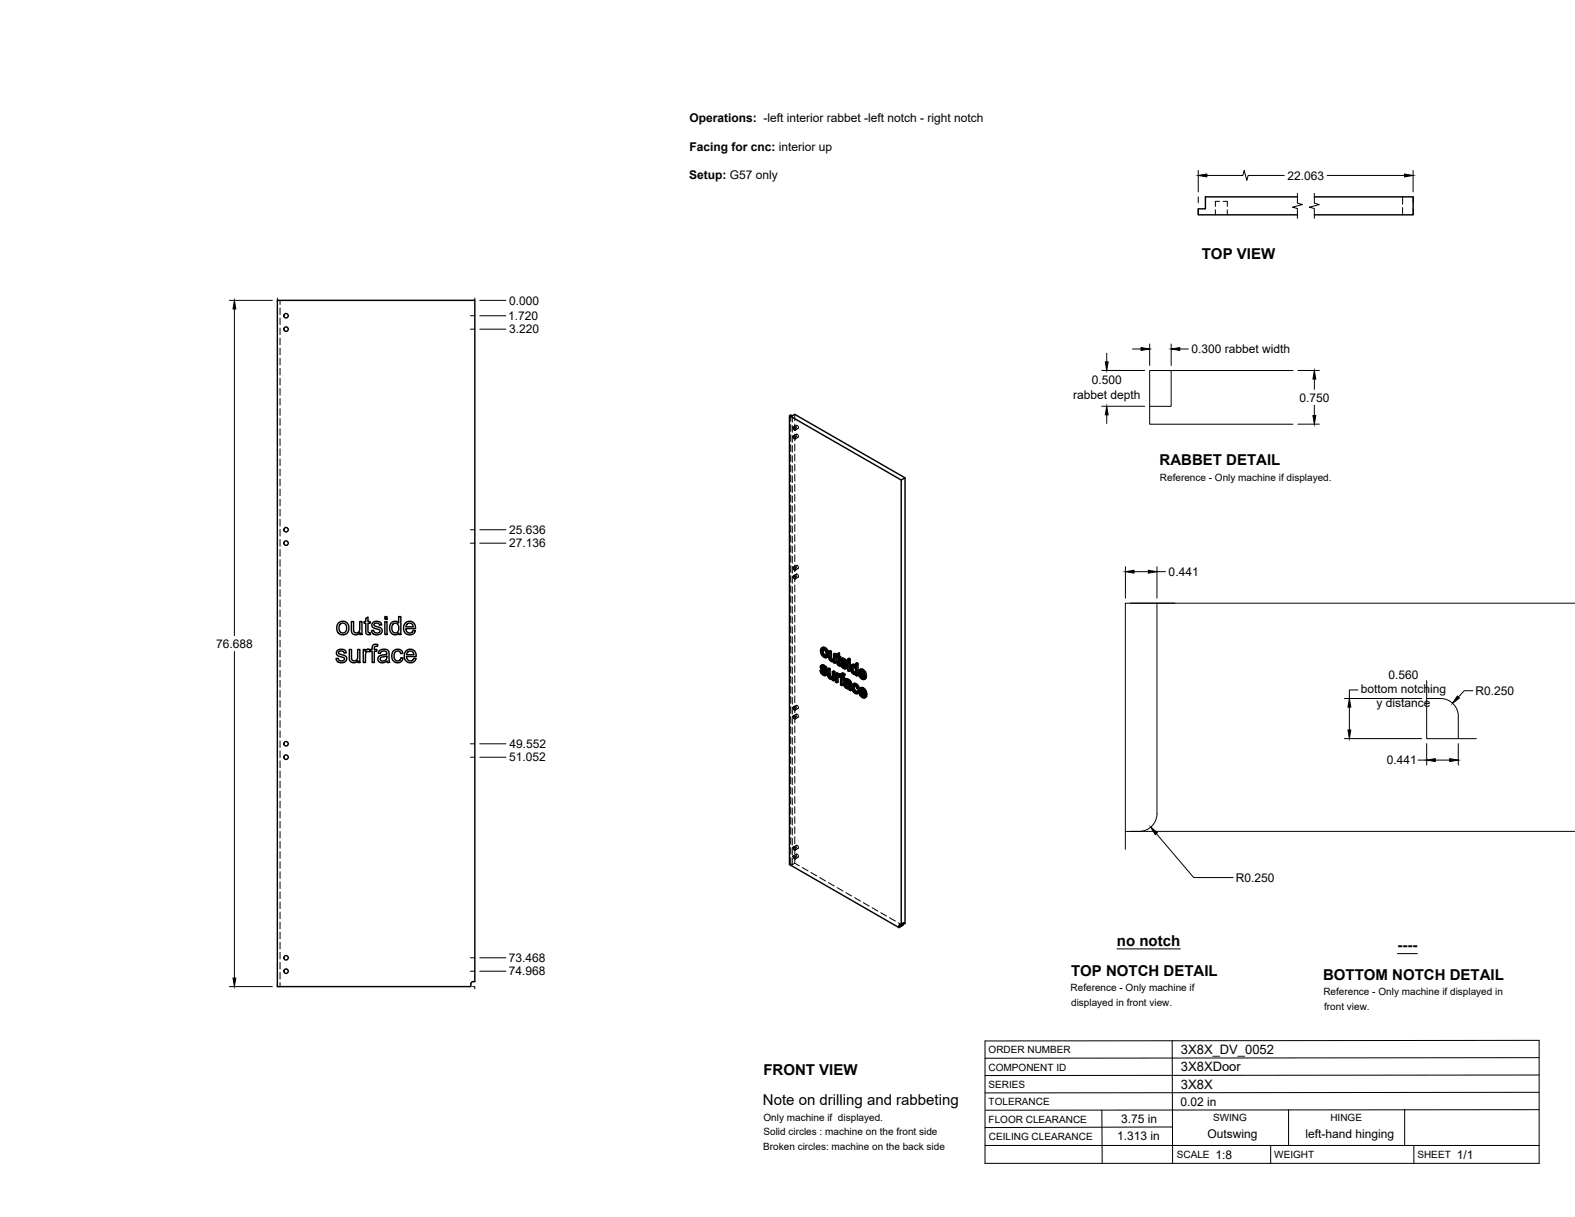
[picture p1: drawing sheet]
<svg xmlns="http://www.w3.org/2000/svg" width="559mm" height="432mm" viewBox="0 0 559 432" stroke-linecap="round" stroke-linejoin="round" font-family="sans-serif">
<!-- layer: Visible -->
<g fill="none" stroke="#000" stroke-width=".51">
<path d="M460.3 69.9h-32.6v4.2h-2.6v2.1h35.2M466.3 69.9h35.1v6.3h-35.1M280.1 147.5v159.2l38.9 22.4M281.5 154.7l.6 .1 .1 .9-.6-.2zM281.5 151.6l.6 .1 .1 .8-.6-.1zM319.7 170.3v158.1M321.1 169.5l-1.4 .8-39.6-22.8 .4-.3 .6 .3 .9-.5 39.1 22.5v158.1l-1.4 .8M129.8 219.4l.8-.5v1.6h.7v.6h-.7v2.9l.2 .5h.5l.1 .6a1.14 1.14 0 0 1-1.3-.1 1.14 1.14 0 0 1-.3-1.2v-2.7h-.6v-.6h.6zM136.5 218.8h.8v.9h-.8zM281.5 204.3l.6 .2 .1 .8-.6-.1zM281.5 201.2l.6 .2 .1 .8-.6-.1zM119.7 230.8l.8-.4a1.7 1.7 0 0 1 2.4 1.2l-.8 .1a.96 .96 0 0 0-1-.8 .96 .96 0 0 0-.9 1l1 .4a1.55 1.55 0 0 1 1.8 1.8 2.03 2.03 0 0 1-2 1.1 2.03 2.03 0 0 1-1.8-1.5l.8-.1a1.08 1.08 0 0 0 1.1 1 1.08 1.08 0 0 0 1-1.1l-.4-.3a2.24 2.24 0 0 1-2.3-1.3z"/>
<path d="M120.2 220.9l.7-.4a2.33 2.33 0 0 1 2.9 2.8 2.33 2.33 0 0 1-3.7 1.3l-.6-1.2a2.69 2.69 0 0 1 .7-2.5zM120.6 221.5l.7-.4a1.73 1.73 0 0 1 1.7 1.8 1.73 1.73 0 0 1-1.7 1.7l-.3-.2a2.24 2.24 0 0 1-.4-2.9zM123.9 230.4h.8v2.6a1.15 1.15 0 0 0 1.2 1.5 1.15 1.15 0 0 0 1-1.6v-2.5h.8v4.7h-.7v-.7a1.65 1.65 0 0 1-2 .7 1.65 1.65 0 0 1-1.1-1.8zM124.7 220.5h.8v2.6a1.15 1.15 0 0 0 1.1 1.5 1.15 1.15 0 0 0 1-1.6v-2.5h.8v4.6h-.7v-.6a1.65 1.65 0 0 1-1.9 .7 1.65 1.65 0 0 1-1.1-1.8zM128.9 230.4h.7v.7a1.11 1.11 0 0 1 1.7-.5l.7-.2v-.4a1.31 1.31 0 0 1 .6-1.3 1.31 1.31 0 0 1 1.4 0l-.1 .6a.74 .74 0 0 0-1.1 .7v.4h.9v.7h-.9v4h-.8v-4h-.7v-.4l-.2 .6a.84 .84 0 0 0-.9-.1 .84 .84 0 0 0-.5 .8v3.1h-.8zM132.3 220.9l.8-.4a1.7 1.7 0 0 1 2.3 1.2l-.7 .1a.96 .96 0 0 0-1-.8 .96 .96 0 0 0-.9 .9l.6 .4a1.95 1.95 0 0 1 2.2 1.3 1.95 1.95 0 0 1-1.8 1.6 1.95 1.95 0 0 1-2-1.4l.7-.2a1.1 1.1 0 0 0 1.2 1 1.1 1.1 0 0 0 1-1l-.4-.3a2.21 2.21 0 0 1-2.4-1.3zM134.5 231a2.03 2.03 0 0 1 3.5 .7l.3 3.4h-.8l-.2-.6a1.76 1.76 0 0 1-1.9 .7 1.76 1.76 0 0 1-1.3-1.6v-.2a1.71 1.71 0 0 1 1.7-1l.4-.1a.72 .72 0 0 0 1-.6 .72 .72 0 0 0-.9-.7l-1 .2-.4 .7-.7-.1zM135 233.4l2.2-.7a1.3 1.3 0 0 1-.6 1.7 1.3 1.3 0 0 1-1.7-.6zM136.5 220.5h.8v4.6h-.8zM138.8 221a1.73 1.73 0 0 1 2.6 .1v-2.3h.8v6.3h-.7v-.5a1.89 1.89 0 0 1-2.3 .4 1.89 1.89 0 0 1-1-2.2zM139.4 221.5l.4-.3a1.78 1.78 0 0 1 1.8 1.1 1.78 1.78 0 0 1-.7 2.1l-.2 .1a1.77 1.77 0 0 1-1.7-1 1.77 1.77 0 0 1 .4-2zM139.6 231a1.95 1.95 0 0 1 1.9-.7 1.95 1.95 0 0 1 1.4 1.5l-.7 .1a1.29 1.29 0 0 0-1.7-.7 1.29 1.29 0 0 0-.7 1.7l.1 .7a1.18 1.18 0 0 0 1.3 .9 1.18 1.18 0 0 0 1-1.1l.8 .1-.3 .9a2.16 2.16 0 0 1-2.9 .4 2.16 2.16 0 0 1-.7-2.9z"/>
<path d="M143.9 220.9a2.13 2.13 0 0 1 2.5-.2 2.13 2.13 0 0 1 1 2.3h-3.4l.1 .7a1.28 1.28 0 0 0 1.3 .9 1.28 1.28 0 0 0 1.2-1l.8 .2-.3 .6a2.32 2.32 0 0 1-3.2 .3 2.32 2.32 0 0 1-.4-3.2zM144 231a2.15 2.15 0 0 1 2.6-.4 2.15 2.15 0 0 1 1.1 2.3h-3.5l.2 .7a1.3 1.3 0 0 0 1.2 .9 1.3 1.3 0 0 0 1.2-.9l.8 .1-.3 .6a2.32 2.32 0 0 1-3.2 .3 2.32 2.32 0 0 1-.4-3.2zM144.4 221.4l.7-.3 .8 .1 .5 .5 .2 .7h-2.6zM144.7 231.4l1.2-.4a1.23 1.23 0 0 1 .9 1.3h-2.5zM291 237.9l.7 1.3 .7 .5 .6-.1M291.3 236.2l.5-.3 .7 .2 .6 .5 .4 .9-.5 .3-.1-.6M291.6 231.2v-.4a.9 .9 0 0 1 1.1-.2 .9 .9 0 0 1 .4 1.1l-.2 1-.5 .1M291.6 237.7l-.6 .2 .4 .2M291.6 238.7l.5 .4 .4-.3M291.7 237.3l1 1 .5-.3M291.8 237.9l-.4 .2 .1 .4 .6-.1M291.8 236.7l-.3 .3 .5-.2"/>
<path d="M291.8 235.9l-.6 .4-.1 .6 1.6 2.1M291.8 232.2l.6 .6 .4-.3M291.9 238l.8 .9M292 236.7l.6 .7M292 236.3l.5 .4 .5-.2M292 236.8l1 1M292 236.8h-.5M292 230.9l-.4 .3v.5l.2 .5 .4-.3M292.1 239.1l.4 .1M292.1 235.9l-.8 .3M292.1 230.4l.1 1.4 .8 .8M292.1 237l-.4 .3-.2-.3"/>
<path d="M292.4 230.1l.8 .9 .5-.3M292.5 236.1l-.5 .2-.4-.1M292.5 236.7l.4 .5 .4-.2M292.7 239l-.1 .2M292.7 238.3l.3 .4 .5-.3M292.8 229.8l-.4 .3-.9-.2M292.9 237.7l.5 .6 .2 .7-.7 .7M293 238.7l.1 .5 .5-.3M293.1 239.2l-.1 .4 .5-.3M293.2 231l.4 1.3 .4-.3M293.4 233.1a1.6 1.6 0 0 1-2.1-1.3v-1.7l.9-.5 .7 .3 .8 .8 .3 1.2-.1 1-.7 .4M293.6 232.3l-.2 .8 .5-.2"/>
<path d="M294.1 237.6v2.2l.5-.2M294.1 239.8l.2 .4 .4-.2M294.5 231.4v2.2l.5-.3M294.5 233.6l.2 .4 .5-.3M294.5 237.3l-.4 .3-.5-.2M294.7 234l.3 .3 .5-.2M295 231.1l-.5 .3-.4-.3M295 234.3l.4 .1M295.3 238.3l.5 .3 .4-.3M295.7 234.1l-.7-.5v-2.5l-.5-.3-.4 .3v2.5l.8 1 .4 .2 .5-.1M295.7 232.1l.5 .2 .4-.2M295.8 238.6v3l.4-.3v-3l-.4-.2-.5 .2v1.9l-.3 .4 .2-.1"/>
<path d="M295.8 234.7v.4l.4 .2M295.8 234.7l-.2 .1M296.2 232.3v3l.4-.2v-3l-.4-.3-.5 .3v1.8l-.3 .5 .2-.1M296.6 233l.3 .2 .2 2.5 .8 .6 .4-.2M296.9 232.4l-.3 .2 .3 .2v-.8l.9-.3v1.1l.5 .2v.4l-.5 .3v-.4M297.3 239.3v-.4l-.4-.2-.5 .3v3l.5 .2M297.3 239.9l-.3 .2-.1 .5 .4-.2M297.3 238.9l-.5 .3-.4-.2M297.4 240l-.1 2-.4 .2v-1.6M297.4 240l.5 .2M297.4 240l-.4 .1M297.4 232v1l.4-.2"/>
<path d="M297.4 233l.4 .3 .5-.3M297.4 239.5l.4 .3M297.6 239.1l-.8 .5v-.4M297.6 235.7l.2 .1M297.8 231.7l-.9 .3M297.8 239.8v.4M297.8 239.9l-.1 .4M297.8 235.8l.1 .5M297.9 239.2l.3 .3M297.9 239.2l-.8 .2M297.9 235.2l-.5 .3v-2.1l.4 .3 .1 1.5 .2 .3M297.9 235.4l-.5 .1"/>
<path d="M298.1 235.5l.8 1.4 .7 .4 .5-.1M298.1 235.5l-.6 .1M298.1 235.5h.1M298.1 235.7l-.3 .1M298.4 233.8l.5-.3 .6 .1 .8 .7 .3 .8-.4 .3-.2-.6M298.4 239.1l.8-.3 .6 .4-.1 .4-.4 .3 .1-.4M298.6 234.5l.4-.2 1.2 1.1M298.7 235.4l-.6 .1 .4 .2M298.7 236.3l.5 .4 .5-.2M298.8 234.9l1.1 1 .4-.3M298.9 235.5l-.4 .2 .2 .6 .5-.3M298.9 233.5l-.7 .4v.6l1.6 2.1"/>
<path d="M298.9 234.3l-.3 .4 .5-.3M299 238.8l-.7 .3-.1 .9-.4-.2 .4-.3M299 239.2l.4 .3 .4-.3M299 235.6l.8 .9M299.1 234.3l.6 .7M299.1 239.8l.5 .5v.4l-.4 .2v-.4M299.1 234l.6 .4 .4-.3M299.2 233.5l-.7 .3M299.2 236.7l.5 .1M299.3 234.6l-.5 .3-.2-.2M299.3 239.9l-.6-.3v.6l.4-.2M299.4 238.9l-.4 .3-.5-.1"/>
<path d="M299.6 233.7l-.5 .3-.4-.2M299.7 234.4l.3 .4 .5-.2M299.8 236.6l-.1 .2M299.9 235.9l.2 .4 .5-.2M300 235.4l.5 .5 .2 .8-.7 .6M300.1 236.3l.1 .5 .5-.3M300.2 236.8l-.1 .4 .5-.3M300.8 235l.4 .2 .5-.2M300.8 233.8l.4 .3 .5-.3M301.2 234.7l.5 .3v3l-.5 .2v-3M301.2 234.7l-.4 .3v3l.4 .2M301.2 234.1v.6l.5-.3v-.6l-.5-.2-.4 .2v.6l.4 .3"/>
<path d="M302.1 236l.6-.3 .9 .3M302.4 236.5l.7 .2 .5 1-.2 1.1h-.5M302.4 238.3l.5 .5 .4-.2M302.5 236.5l-.3 .8M302.6 237l-.4 .3v.5l.2 .5 .5-.3M302.7 235.7l-.4 .2a2.02 2.02 0 0 0 1.2 3.4l.1-.1M302.7 236.5l.1 1.4 .7 .8M302.8 236.1l.5 .4M303.3 235.8l-.5 .3-.5-.2M303.6 239.2v.4l.4 .2M303.6 239.2l-.2 .1M304 235.7v4.1l.4-.2v-4.2l-.4-.2-.4 .2v1.5l-.3-.4 .3-.2"/>
<path d="M304.4 235.4l-.4 .3-.4-.3M305.2 239.9l.6 .6 .4-.2M305.5 238.4l-.5 .2 1.5 .9-.5-1.1a.51 .51 0 0 0-.6-.3 .51 .51 0 0 0-.4 .5M305.5 238.1v.3l.8 .5M305.5 239.4l1 .9M305.7 239.7l-.5 .2-.2-.9 1.9 1.2M305.8 237.8l.8 .9 .5-.3M306.2 237.5l-.4 .3-.9-.1M306.6 238.7l.3 1.3 .5-.2M281.5 254l.6 .2 .1 .8-.6-.2zM281.5 250.9l.6 .2 .1 .8-.6-.2zM294.3 240.2l.3 .4 .5-.3"/>
<path d="M294.6 240.6h.4M295.3 240.4l-.7-.7-.1-2.4-.4-.2-.5 .3 .1 2.5 .7 1 .6 .2 .4-.2M295.4 240.9v.4l.4 .3M295.4 240.9l-.2 .1M297.8 240.2l.4 .2v2.6l.5 .2M298.7 240.2l.5 .3 .4-.2M299.1 240.9v2.1l-.4 .2v-2.6l.5 .3M299.6 242.4l.5-.3 1.1 .3M299.7 241.1l1-.2 1.2 1 .3 2.9-.4 .2-.1-.4M299.9 242.9l.2-.1a.78 .78 0 0 1 .8 .2 .78 .78 0 0 1 .2 .9l-.3 .1 .3-.1M300 243.5l.4 .4 .4-.3M300 242.8l-.2 .3"/>
<path d="M300.1 242.1l-.7 .5 .2 1 .8 .7h.8l.1 .5 .5 .2M300.2 242.9l-.4 .2 .1 .3 .5-.1M300.3 242.9l.3 .6 .5 .3M300.3 241.6l-.4 .3a.79 .79 0 0 1 .9-.1 .79 .79 0 0 1 .4 .9l-1.2-.3M300.3 241.6h.1M300.4 243.9l.4 .1M300.5 242.1l-.8 .2M300.5 240.8l-1 .5-.1 .3 .5 .3M300.6 241.3l.6 .4 .4-.3M301.1 241l-.5 .3-.6-.2M301.2 241.7l.3 .4 .4-.2M301.5 242.1l.1 .4 .4-.2"/>
<path d="M301.6 242.5l.1 2.1 .4-.3M302.5 242.8l.7-.4 .6 .2 .7 .7 .4 .9-.5 .2-.3-.9M302.6 244l.2 1 .5-.2M302.8 245l.6 .6 .4-.3M303.1 243.8l-.5 .2v-.2a.63 .63 0 0 1 .8-.6 .63 .63 0 0 1 .5 .8l.5 .4M303.1 243.2l.2 1.6 .7 .6M303.2 242.4l-.5 .3a2.16 2.16 0 0 0 1 3.5l.4-.1M303.4 242.9l.7 .6 .4-.2M303.8 242.6l-.4 .3-.7-.2M304 245.2l-.2 .5-.4-.1M304.7 245.1l-.2-.1-.5 .2 .4 .3M304.7 245.4l-.6 .7 .6-.4"/>
<path d="M305.4 246.5l.5 .6 .5-.3M305.6 244.9l-.4 .3 1.4 .8-.5-1.1a.51 .51 0 0 0-.6-.3 .51 .51 0 0 0-.3 .6M305.7 244.7l-.1 .2 .9 .5M305.7 245.9l.9 1M305.8 240.5l.4 .1M305.8 246.2l-.4 .3-.3-.9 2 1.1M305.9 244.3l.8 .9 .5-.2M305.9 247.1l.4 .1M306.3 244.1l-.4 .2-.9-.1M306.5 240.3l.4 .3 .5-.3M306.5 240.3l-.2 .2M306.6 246.8l.5 .4 .4-.3"/>
<path d="M306.6 246.8l-.2 .3M306.7 245.2l.4 1.4 .4-.3M306.8 240.1l-.3 .2M306.9 240l.5-.1v-.6l-.7-1.4-.9-.6-.9 .4-.4 1.1 .5 1.4 1.2 .9 .5-.1 .2-.4M307 246.7l-.4 .1M307 240.1l.4 .2-.1 .3-.7 .4M307.1 246.6l.4-.1v-.6l-.7-1.5-.9-.5-.9 .3-.3 1.4 .5 1.3 1.1 .8 .6-.2 .2-.3M307.1 246.7l.4 .4-.7 .5M281.5 303.7l.6 .2 .1 .8-.6-.2zM281.5 300.6l.6 .1 .1 .9-.6-.2zM320.3 328.1v.2l-1.3 .8v-.9l.7 .2M167.9 348.3h.6v-241.7h-70.1v243.5h68.7v-1"/>
<path d="M167.9 348.3l-.6 .2-.2 .6"/>
<circle cx="101.5" cy="112" r=".79"/>
<circle cx="101.5" cy="116.8" r=".79"/>
<circle cx="101.5" cy="192.7" r=".79"/>
<circle cx="101.5" cy="187.9" r=".79"/>
<circle cx="101.5" cy="263.9" r=".79"/>
<circle cx="101.5" cy="268.7" r=".79"/>
<circle cx="101.5" cy="339.8" r=".79"/>
<circle cx="101.5" cy="344.6" r=".79"/>
</g>
<!-- layer: Hidden -->
<g fill="none" stroke="#000" stroke-width=".35">
<path d="M431.2 74.4v1.8M432.7 71.4h-1.5v1.8M433.9 71.4h1.5v1.8M435.4 74.4v1.8M497.6 69.9v2.5M497.6 73.6v2.6M99.4 106.6v1.5M99.4 109.2v2.4M99.4 112.8v2.4M99.4 116.4v2.4M99.4 120v2.3M99.4 123.5v2.4"/>
<path d="M99.4 127.1v2.4M99.4 130.7v2.4M99.4 134.2v2.4M99.4 137.8v2.4M99.4 141.4v2.4M99.4 145v2.3M99.4 148.5v2.4M99.4 152.1v2.4M99.4 155.7v2.4M99.4 159.3v2.3M280.5 147.2v2.3M280.5 150.7v2.3"/>
<path d="M280.5 154.2v2.4M280.5 157.8v2.4M281.1 147.5v2.3M281.1 151v2.4M281.1 154.5v2.4M281.1 158.1v2.4M282 147v2.3M282 150.5v2.3M282 154v2.4M282 157.6v2.4M282.5 154.1a.58 .58 0 0 1 .7 .3 .58 .58 0 0 1-.3 .8l-.4-.5zM282.5 151a.58 .58 0 0 1 .7 .3 .58 .58 0 0 1-.3 .7l-.4-.4z"/>
<path d="M282.5 154.1l-1 .5M282.5 150.9l-1 .6M283.2 155.2l-1 .5M283.2 152l-1 .6M99.4 162.8v2.4M99.4 166.4v2.4M99.4 170v2.4M99.4 173.5v2.4M99.4 177.1v2.4M280.5 161.4v2.3M280.5 165v2.3M280.5 168.5v2.4"/>
<path d="M280.5 172.1v2.4M280.5 175.7v2.3M280.5 179.2v2.4M281.1 161.7v2.4M281.1 165.2v2.4M281.1 168.8v2.4M281.1 172.4v2.4M281.1 176v2.4M281.1 179.5v2.4M282 161.2v2.4M282 164.7v2.4M282 168.3v2.4"/>
<path d="M282 171.9v2.4M282 175.5v2.3M282 179v2.4M99.4 180.7v2.4M99.4 184.3v2.3M99.4 187.8v2.4M99.4 191.4v2.4M99.4 195v2.4M99.4 198.5v2.4M280.5 182.8v2.4M280.5 186.4v2.4M280.5 189.9v2.4"/>
<path d="M280.5 193.5v2.4M280.5 197.1v2.4M281.1 183.1v2.4M281.1 186.7v2.4M281.1 190.3v2.3M281.1 193.8v2.4M281.1 197.4v2.4M282 182.6v2.4M282 186.2v2.4M282 189.7v2.4M282 193.3v2.4M282 196.9v2.4"/>
<path d="M99.4 202.1v2.4M99.4 205.7v2.4M99.4 209.3v2.3M99.4 212.8v2.4M99.4 216.4v2.4M99.4 220v2.4M280.5 200.7v2.4M280.5 204.2v2.4M280.5 207.8v2.4M280.5 211.4v2.4M280.5 214.9v2.4M280.5 218.5v2.4"/>
<path d="M281.1 201v2.4M281.1 204.6v2.3M281.1 208.1v2.4M281.1 211.7v2.4M281.1 215.3v2.4M281.1 218.8v2.4M282 200.5v2.3M282 204v2.4M282 207.6v2.4M282 211.2v2.4M282 214.8v2.3M282 218.3v2.4"/>
<path d="M282.5 203.8a.56 .56 0 0 1 .7 .3 .56 .56 0 0 1-.3 .7l-.4-.5zM282.5 200.7a.56 .56 0 0 1 .7 .3 .56 .56 0 0 1-.3 .7l-.4-.5zM282.5 203.7l-1 .6M282.5 200.6l-1 .6M283.2 204.8l-1 .6M283.2 201.7l-1 .6M99.4 223.5v2.4M99.4 227.1v2.4M99.4 230.7v2.4M99.4 234.3v2.3M99.4 237.8v2.4M280.5 222.1v2.4"/>
<path d="M280.5 225.7v2.3M280.5 229.2v2.4M280.5 232.8v2.4M280.5 236.4v2.4M280.5 240v2.3M281.1 222.4v2.4M281.1 226v2.4M281.1 229.6v2.3M281.1 233.1v2.4M281.1 236.7v2.4M282 221.9v2.4M282 225.5v2.3"/>
<path d="M282 229v2.4M282 232.6v2.4M282 236.2v2.4M282 239.8v2.3M291.4 237.7l.4 .9M291.5 236.4l-.5 .3M291.6 236.1l-.5 .2M291.6 230.7l-.5 .2M291.6 237.7l.3 .3M291.6 236.9l-.5 .2M291.7 235.9l-.2 .8 .7 .9a1.13 1.13 0 0 1 .9 1.3h-.4l.4-.2M291.8 238.6l.9 .8h.6"/>
<path d="M291.8 238.6l-.5 .2M291.9 237.8l-.1 .1M291.9 237.3l-.5 .3M291.9 232l.9 .9 .9 .1M291.9 232l-.4 .3M291.9 236.6l-.1 .1M292 229.7l-.4 1 .3 1.3M292 236.4l-.5 .3M292.1 236.4l-.5 .2M292.2 230.2l-.1 .2M292.2 230.2l.8 .2 .5 .9v1l-.5 .3M292.2 230.2l-.4 .2"/>
<path d="M292.5 236.5l-.5 .2a.33 .33 0 0 1 .2-.4 .33 .33 0 0 1 .4 .3l.5 .7 .4 .2M292.5 239.3l-.4 .2M292.6 237.4l.3 .3M292.6 239.2l.4-.2-.4 .2M292.8 230.2l-.4 .3M292.8 232.9l-.4 .3M292.9 236.9l-.5 .2M293 238.4l-.5 .2M293.1 237.3l-.5 .3M293.1 239.5l-.5 .2M293.3 232.5l-.4 .3M293.3 230.8l-.4 .3"/>
<path d="M293.4 233.1l-.4 .3M293.6 231.8l-.5 .3M294.1 237.1l.2 2.8 .7 .8 .8-.1v.5l.4 .2M294.1 239.5l-.4 .2M294.3 239.9l-.5 .3M294.5 230.8l.2 3 .8 .7 .7-.1v.4l.4 .3M294.6 233.2l-.5 .3M294.7 233.7l-.5 .2M295 234.1l-.5 .3M295.4 234.4l-.4 .3M295.8 238.1l-.1 2-.4 .3M295.9 234.1l-.3 .2"/>
<path d="M296 234.1l-.4 .3M296.1 234l-.4 .2M296.2 231.8v1.9l-.2 .4h-.3M296.2 234.4l-.4 .3 .3-.2M296.2 234.8l-.4 .3M296.6 232.6v.4l.5-.3M296.9 238.7v3l.4 .3M297.1 232.3l-.2 .1M297.1 239.9l.5-.3-.5 .3M297.3 239.4l-.5 .2M297.4 231.8v.7l-.3-.2v.4l.3 .2 .1 2.4 .8 .8-.2-.6M297.4 239.8l-.1 .1"/>
<path d="M297.4 232.9l-.5 .3M297.4 232.5l-.5 .3M297.5 235.3l-.5 .2M297.5 239.2l-.2 .1M297.6 235.6l-.4 .3M297.8 239.7l-.4 .3 .3-.4 .5 .4 .1-.3 .4 .4v2.6l.4 .3M297.8 233.2l-.4 .2M298 235.9l-.4 .3M298.3 233.4l-.5-.2v.5M298.3 239.6l-.5 .2M298.3 239.5h-.1M298.3 239.7l-.5 .2"/>
<path d="M298.3 235.6l-.2 .1M298.3 236.1h.1M298.5 235.3l.4 .9M298.6 234l-.4 .3M298.7 239.7l-.8 .5 .4-.3M298.7 235.4l.3 .2M298.7 233.7l-.5 .2M298.7 234.5l-.4 .2M298.7 239l-.4 .2M298.8 233.6l-.2 .6 .2 .5 1.3 1.3a.32 .32 0 0 1 .2 .4 .32 .32 0 0 1-.5 .1l.4-.2M298.9 238.8l-.2 .9-.5-.2M298.9 236.2l.9 .8h.7"/>
<path d="M298.9 236.2l-.5 .3M299 235.5h-.1M299 234.9l-.4 .3M299 234.2l-.1 .1M299.1 234.3l.1-.3 .4 .1 .6 .9 .4 .1M299.2 234l-.5 .3M299.2 239.4l-.5 .2M299.5 239.4l-.5 .3M299.6 234.1l-.5 .3M299.7 235l.3 .4M299.7 239.6l-.5-.2-.1 .4M300 234.5l-.4 .3"/>
<path d="M300.1 236.6l-.4 .2M300.1 236l-.4 .2M300.1 236.6l-.9 .6M300.2 235l-.5 .2M300.2 237.1l-.4 .2M301.2 234.7v3l.5 .3M301.2 233.6v.6l.5 .2M301.2 237.7l-.4 .3M301.2 234.2l-.4 .2M302.2 236.8l-.5 .2M302.3 237.7l-.4 .2M302.3 236l-.4 .3"/>
<path d="M302.5 235.8l-.3 .6v.8a1.55 1.55 0 0 0 1.8 1.8v.3l.4 .3M302.7 238.5l-.4 .2M302.8 236.3l-.1 .2M302.8 236.3l.8 .2 .4 .8v1l-.5 .4M302.8 236.3l-.3 .2M302.9 236.2l-.5 .3M303.3 239l-.4 .2M303.3 236.3l-.4 .2M303.7 236.2l-.1 .1M303.8 236.9l-.4 .2M303.8 238.6l-.4 .3M304 235.2v1.5l-.4-.7"/>
<path d="M304 236.7l-.4 .2M304 239l-.4 .2 .3-.1M304 237.9l-.4 .2M304 239.3l-.4 .3M305 238.4l-.5 .3M305.3 237.4l-.3 .9 .3 1.4 1 1 .8 .1M305.3 239.7l-.4 .3M305.4 238.8l-.4 .2M305.5 239.4l-.1-.6 2 1.1M305.7 237.9l-.2 .2M305.7 237.9l.8 .2 .4 1.1-.6-.3M305.7 237.9l-.5 .2"/>
<path d="M306.2 237.9l-.4 .3M306.7 238.5l-.4 .3M306.9 239.2l-.4 .3M99.4 241.4v2.4M99.4 245v2.4M99.4 248.6v2.3M99.4 252.1v2.4M99.4 255.7v2.4M99.4 259.3v2.4M280.5 243.5v2.4M280.5 247.1v2.4M280.5 250.7v2.4"/>
<path d="M280.5 254.3v2.3M280.5 257.8v2.4M281.1 240.3v2.4M281.1 243.8v2.4M281.1 247.4v2.4M281.1 251v2.4M281.1 254.6v2.3M281.1 258.1v2.4M282 243.3v2.4M282 246.9v2.4M282 250.5v2.4M282 254v2.4"/>
<path d="M282 257.6v2.4M282.5 253.4a.58 .58 0 0 1 .7 .3 .58 .58 0 0 1-.3 .8l-.4-.5zM282.5 250.3a.58 .58 0 0 1 .7 .3 .58 .58 0 0 1-.3 .8l-.4-.5zM282.5 253.4l-1 .6M282.5 250.3l-1 .5M283.2 254.5l-1 .6M283.2 251.4l-1 .5M294.6 240.3l-.5 .3M295 240.7l-.5 .2M295.4 240.4l-.2 .1M295.6 240.3l-.5 .3M295.7 240.2l-.4 .3"/>
<path d="M295.8 240.6l-.4 .3 .3-.1M295.8 241.1l-.4 .2M296.9 241.7l-.5 .3M298.7 242.7l-.5 .3M298.7 240.1l-.5 .3M299.1 240.4l-.4 .2M299.6 240.7l-.5-.3v.5M299.8 242.6l-.4 .3M299.9 241.3l-.5 .3M299.9 242.3l-.4 .2M300 242.1l-.2 .6 .3 .8 .8 .6h.8l.1 .4M300.1 243.4l-.5 .2"/>
<path d="M300.1 240.9l-.5 .3M300.1 240.9l-.2 .4 .4 .3a.81 .81 0 0 1 1-.1 .81 .81 0 0 1 .3 .9h-.4M300.3 242.9l.2-.3a.86 .86 0 0 1 1.1 1l-.5 .2M300.3 242.9h-.1M300.4 242.6l-.4 .2 .4-.1M300.5 242.6l-.4 .2M300.5 241.3l-.4 .3M300.7 244l-.4 .2M301 241.4l-.4 .3M301.2 244.2l-.4 .2M301.3 243.8l-.2 .1M301.4 243.7l-.4 .3"/>
<path d="M301.5 241.9l-.4 .2M301.6 243.6l-.5 .2M301.6 242.9l-.4 .3M301.6 242.5l-.4 .3M301.6 242.4l-.4 .3M301.7 244.1l-.5 .2M301.8 244.5l.4 .3M301.8 244.5l-.5 .3M302.6 243.5l-.4 .3M302.8 242.7l-.5 .3M303 242.5l-.4 1 .3 1.2 .5 .8 1.1 .4M303 244.9l-.5 .2"/>
<path d="M303.1 243.2l.7-.2 .6 1 .5 .2M303.3 243l-.5 .3M303.8 245.8l-.4 .2M303.8 243.1l-.4 .2M304 245.4h.2M304.2 243.4l-.4 .3M304.2 245.4l-.4 .3M304.4 244l-.4 .3M304.5 245l-.3 .4M304.7 245.1l.2 .2-.2 .4M304.9 245.3l-.2 .1M305.1 245l-.4 .2"/>
<path d="M305.5 244l-.4 1 .4 1.3 .9 .9 .8 .2M305.5 246.3l-.5 .3M305.6 245.3l-.5 .3M305.7 245.9l-.1-.6 1.9 1.2M305.8 244.4l-.1 .3M305.8 244.4l.9 .4 .4 1-.6-.4M305.8 244.4l-.4 .3M306.2 240.7l-.4 .2M306.3 244.5l-.4 .3M306.4 247.2l-.5 .3M306.5 240.3h.1M306.6 246.9h.2"/>
<path d="M306.7 240.3l-.4 .3 .3-.3M306.8 246.9l-.4 .2M306.9 246.9l-.5 .2M306.9 245.1l-.4 .3M306.9 240l-.1 .1M307 240.8l-.5 .3M307 240.1l-.4 .2M307.1 245.8l-.5 .2M307.1 246.6l-.1 .1M307.1 247.4l-.4 .3M307.1 246.7l-.3 .2M99.4 262.8v2.4"/>
<path d="M99.4 266.4v2.4M99.4 270v2.4M99.4 273.6v2.3M99.4 277.1v2.4M280.5 261.4v2.4M280.5 265v2.4M280.5 268.5v2.4M280.5 272.1v2.4M280.5 275.7v2.4M280.5 279.3v2.3M281.1 261.7v2.4M281.1 265.3v2.4"/>
<path d="M281.1 268.9v2.3M281.1 272.4v2.4M281.1 276v2.4M281.1 279.6v2.3M282 261.2v2.4M282 264.8v2.3M282 268.3v2.4M282 271.9v2.4M282 275.5v2.4M282 279v2.4M99.4 280.7v2.4M99.4 284.3v2.4"/>
<path d="M99.4 287.8v2.4M99.4 291.4v2.4M99.4 295v2.4M99.4 298.6v2.3M280.5 282.8v2.4M280.5 286.4v2.4M280.5 290v2.4M280.5 293.5v2.4M280.5 297.1v2.4M281.1 283.1v2.4M281.1 286.7v2.4M281.1 290.3v2.4"/>
<path d="M281.1 293.9v2.3M281.1 297.4v2.4M282 282.6v2.4M282 286.2v2.4M282 289.8v2.3M282 293.3v2.4M282 296.9v2.4M282.5 300a.56 .56 0 0 1 .7 .3 .56 .56 0 0 1-.3 .7l-.4-.5zM282.5 299.9l-1 .6M99.4 302.1v2.4M99.4 305.7v2.4M99.4 309.3v2.4"/>
<path d="M99.4 312.9v2.3M99.4 316.4v2.4M99.4 320v2.4M280.5 300.7v2.4M280.5 304.3v2.2M281.1 301v2.4M281.1 304.6v2.2M282 304.1v2.2l1.6 .9M282 306.3l-.9 .5-.6-.3-.4 .2M282 300.5v2.4M282.5 303.1a.56 .56 0 0 1 .7 .3 .56 .56 0 0 1-.3 .7l-.4-.4zM282.5 303l-1 .6"/>
<path d="M283.2 304.1l-1 .6M283.2 301l-1 .6M284.6 307.8l2.1 1.2M287.7 309.6l2.1 1.2M290.8 311.4l2.1 1.2M293.9 313.2l2.1 1.1M297 314.9l2.1 1.2M300.1 316.7l2.1 1.2M303.2 318.5l2.1 1.2M99.4 323.6v2.3M99.4 327.2v2.3M99.4 330.7v2.4"/>
<path d="M99.4 334.3v2.4M99.4 337.9v2.3M306.3 320.3l2.1 1.2M309.4 322.1l2.1 1.2M312.5 323.9l2.1 1.1M315.6 325.6l2.1 1.2M318.7 327.4l1.6 .9M320.4 327.4l-1.3 .8M321.1 327.6l-.6-.2-.2 .7M99.4 341.4v2.4M99.4 345v2.4M99.4 348.6v1.5"/>
</g>
<!-- layer: Reference -->
<g fill="none" stroke="#000" stroke-width=".35">
<path d="M425.1 69.9v2.1M425.1 74.1v2.1M501.4 69.9v2.1M501.4 74.1v2.1M98.4 105.8v.8h.8M166.9 112h1.6M166.9 116.8h1.6M168.5 105.8v.8h-.8M415.5 131.5v12.7h-7.6M458.7 131.5h-50.8v19h50.8M166.9 188h1.6M166.9 192.7h1.6"/>
<path d="M410.5 214v74.6a6.4 6.4 0 0 1-6.4 6.4h-4.8M416.9 214h-17.6v87.3M506.2 247.8a13 13 0 0 1 7.8 .8 6.4 6.4 0 0 1 3.4 5.6v7.9M506.2 241.5v20.6h17.6M166.9 263.9h1.6M166.9 268.7h1.6M166.9 339.8h1.6M98.4 349.3v.8h.8M166.9 344.6h1.6M167.7 350.1h.8v.8"/>
</g>
<!-- layer: Hidden Narrow -->
<path d="M292.5 237.9l-.4 .3M294.1 239l-.5 .2M294.5 232.7l-.4 .3M295.8 239.7l-.5 .2M296.2 233.4l-.5 .3M297.4 234.6l-.5 .3M298.7 239.4l-.5 .3M299.1 239.7h.1M299.7 235.5l-.5 .3M300.9 242.7l-.4 .3M301.6 243.1l-.4 .3M320.8 327.4l-1.4 .8 .9-.5" fill="none" stroke="#000" stroke-width=".35"/>
<!-- layer: Visible Narrow -->
<path d="M292.5 237.4l-.4 .2M294.5 239l-.4 .3M295 232.8l-.5 .2M297.8 234.9l-.4 .3M299.1 239.7l-.4 .3M299.7 235l-.5 .2M300.8 242.3l-.4 .2M302.1 242.8l-.5 .2M302.1 243.4l-.5 .3M319.4 328.2l-.4 .3" fill="none" stroke="#000" stroke-width=".35"/>
<!-- layer: Titleblock -->
<g fill="none" stroke="#000" stroke-width=".36">
<path d="M349.5 369.3l196.6-.2v43.7h-196.6zM415.9 369.3l.1 43.5M546.1 375.3l-196.6 .2M390.9 393.9l.2 18.9M416 399.9l-66.5 .2M457.2 393.7v12.7M498.4 393.6v12.7M546.1 393.7l-196.3 .2M546.1 387.6l-196.6 .2M546.1 381.4l-196.6 .2M349.5 406.4h196.6M450.8 406.4v6.4"/>
<path d="M501.6 406.4v6.4"/>
</g>
<!-- layer: FD_Dimensions -->
<g fill="none" stroke="#000" stroke-width=".35">
<path d="M425.1 60.5v7.6M428.2 62.3h12.8l.4-1.8 1 3.5 .4-1.7h12.8M470.9 62.3h27.4M501.4 60.5v7.6M81.4 106.6h15.2M83.2 109.6v115.9M170.2 106.6h9.3M170.2 112h9.3M170.2 116.8h9.3M390.9 131.4h15.2M392.7 125.3v3.1M401.8 123.8h3.1"/>
<path d="M407.9 122v7.7M415.5 122v7.7M418.6 123.8h3M460.5 131.4h7.6M466.3 134.5v3.7M390.9 144.1h15.2M392.7 147.2v3M460.5 150.5h7.6M466.3 143.8v3.6M170.2 188h9.3M170.2 192.7h9.3M399.3 201.1v11.1"/>
<path d="M401.1 214h157.7M402.3 202.8h5.1M410.5 201.1v11.1M410.5 202.8h3M83.2 231.1v115.9M477 247.8h27.4M478.7 250.9v8.1M481.8 244.8h-3.1v3M522.6 245.1h-3.1l-2.1 2.2M170.2 263.9h9.3M170.2 268.7h9.3M477 262.1h27.4"/>
<path d="M503.1 269.7h3.1M506.2 263.8v7.7M509.2 269.7h5.1M517.4 263.8v7.7M401.1 295h157.7M410.3 295.8l13.2 15.6h14M170.2 339.8h9.3M81.4 350.1h15.2M170.2 344.6h9.3"/>
</g>
<g fill="#000" stroke="#000" stroke-width=".35">
<path d="M425.1 62.3l3.1-.6v1.1zM498.3 61.7l3.1 .6-3.1 .5zM83.2 106.6l.5 3h-1zM392.2 128.4h1l-.5 3zM404.9 123.3l3 .5-3 .5zM415.5 123.8l3.1-.5v1zM466.3 131.4l.5 3.1h-1zM392.7 144.1l.5 3.1h-1zM465.8 147.4h1l-.5 3.1zM399.3 202.8l3-.5v1zM407.4 202.3l3.1 .5-3.1 .5zM478.2 259h1.1l-.6 3.1z"/>
<path d="M478.7 247.8l.6 3.1h-1.1zM517.1 247l.7 .7-2.4 1.8zM506.2 269.7l3-.5v1zM514.3 269.2l3.1 .5-3.1 .5zM408.3 293.5l2.3 1.9-.7 .7zM82.7 347h1l-.5 3.1z"/>
</g>
<!-- layer: Break Lines -->
<path d="M460.3 68.6v3.5l1.8 .5-3.5 .9 1.7 .5v3.5M466.3 68.6v3.5l1.8 .5-3.5 .9 1.7 .5v3.5" fill="none" stroke="#000" stroke-width=".35"/>
<!-- layer: Notes -->
<path d="M396.3 336.7h22.5M495.8 338.3h7.1" fill="none" stroke="#000" stroke-width=".35"/>
<g font-size="5.3">
<text x="426.4" y="92.1">TOP VIEW</text>
<text x="411.4" y="165.1">RABBET DETAIL</text>
<text x="396.3" y="335.5">no notch</text>
<text x="495.8" y="337.2">----</text>
<text x="380" y="346.1">TOP NOTCH DETAIL</text>
<text x="469.4" y="347.5">BOTTOM NOTCH DETAIL</text>
<text x="270.9" y="381.4">FRONT VIEW</text>
<text x="270.7" y="392.2">Note on drilling and rabbeting</text>
</g>
<g font-size="4.6">
<text x="419" y="373.8">3X8X_DV_0052</text>
<text x="419" y="380.1">3X8XDoor</text>
<text x="419" y="386.2">3X8X</text>
</g>
<g font-size="4.3">
<text x="244.6" y="43.2">Operations: -left interior rabbet -left notch - right notch</text>
<text x="244.6" y="53.4">Facing for cnc: interior up</text>
<text x="244.5" y="63.6">Setup: G57 only</text>
<text x="456.8" y="63.7">22.063</text>
<text x="180.3" y="113.5">1.720</text>
<text x="180.6" y="108.1">0.000</text>
<text x="180.6" y="118.3">3.220</text>
<text x="422.7" y="125.3">0.300 rabbet width</text>
<text x="387.3" y="136.4">0.500</text>
<text x="380.7" y="141.5">rabbet depth</text>
<text x="461" y="142.5">0.750</text>
<text x="180.6" y="189.5">25.636</text>
<text x="180.6" y="194.2">27.136</text>
<text x="414.6" y="204.3">0.441</text>
<text x="76.6" y="229.8">76.688</text>
<text x="482.8" y="245.9">bottom notching</text>
<text x="492.6" y="240.8">0.560</text>
<text x="488.4" y="251">y distance</text>
<text x="523.5" y="246.6">R0.250</text>
<text x="180.7" y="265.4">49.552</text>
<text x="180.6" y="270.2">51.052</text>
<text x="492" y="271.2">0.441</text>
<text x="438.4" y="312.8">R0.250</text>
<text x="180.6" y="341.3">73.468</text>
<text x="180.6" y="346.1">74.968</text>
<text x="418.8" y="392.4">0.02 in</text>
<text x="397.8" y="398.3">3.75 in</text>
<text x="396.3" y="404.3">1.313 in</text>
<text x="428.4" y="403.6">Outswing</text>
<text x="463.1" y="403.8">left-hand hinging</text>
<text x="431.3" y="411.1">1:8</text>
<text x="516.9" y="411.1">1/1</text>
</g>
<g font-size="3.5">
<text x="411.5" y="170.7">Reference - Only machine if displayed.</text>
<text x="379.9" y="351.7">Reference - Only machine if</text>
<text x="469.5" y="353.1">Reference - Only machine if displayed in</text>
<text x="380" y="356.8">displayed in front view.</text>
<text x="469.8" y="358.2">front view.</text>
<text x="350.8" y="373.6">ORDER NUMBER</text>
<text x="350.8" y="379.9">COMPONENT ID</text>
<text x="350.8" y="386.1">SERIES</text>
<text x="350.8" y="392.2">TOLERANCE</text>
<text x="270.9" y="397.7">Only machine if displayed.</text>
<text x="350.8" y="398.4">FLOOR CLEARANCE</text>
<text x="430.4" y="397.8">SWING</text>
<text x="472" y="397.7">HINGE</text>
<text x="270.8" y="407.9">Broken circles: machine on the back side</text>
<text x="270.9" y="402.8">Solid circles : machine on the front side</text>
<text x="350.8" y="404.4">CEILING CLEARANCE</text>
<text x="417.5" y="410.9">SCALE</text>
<text x="452.1" y="410.9">WEIGHT</text>
<text x="502.9" y="410.9">SHEET</text>
</g>
</svg>
